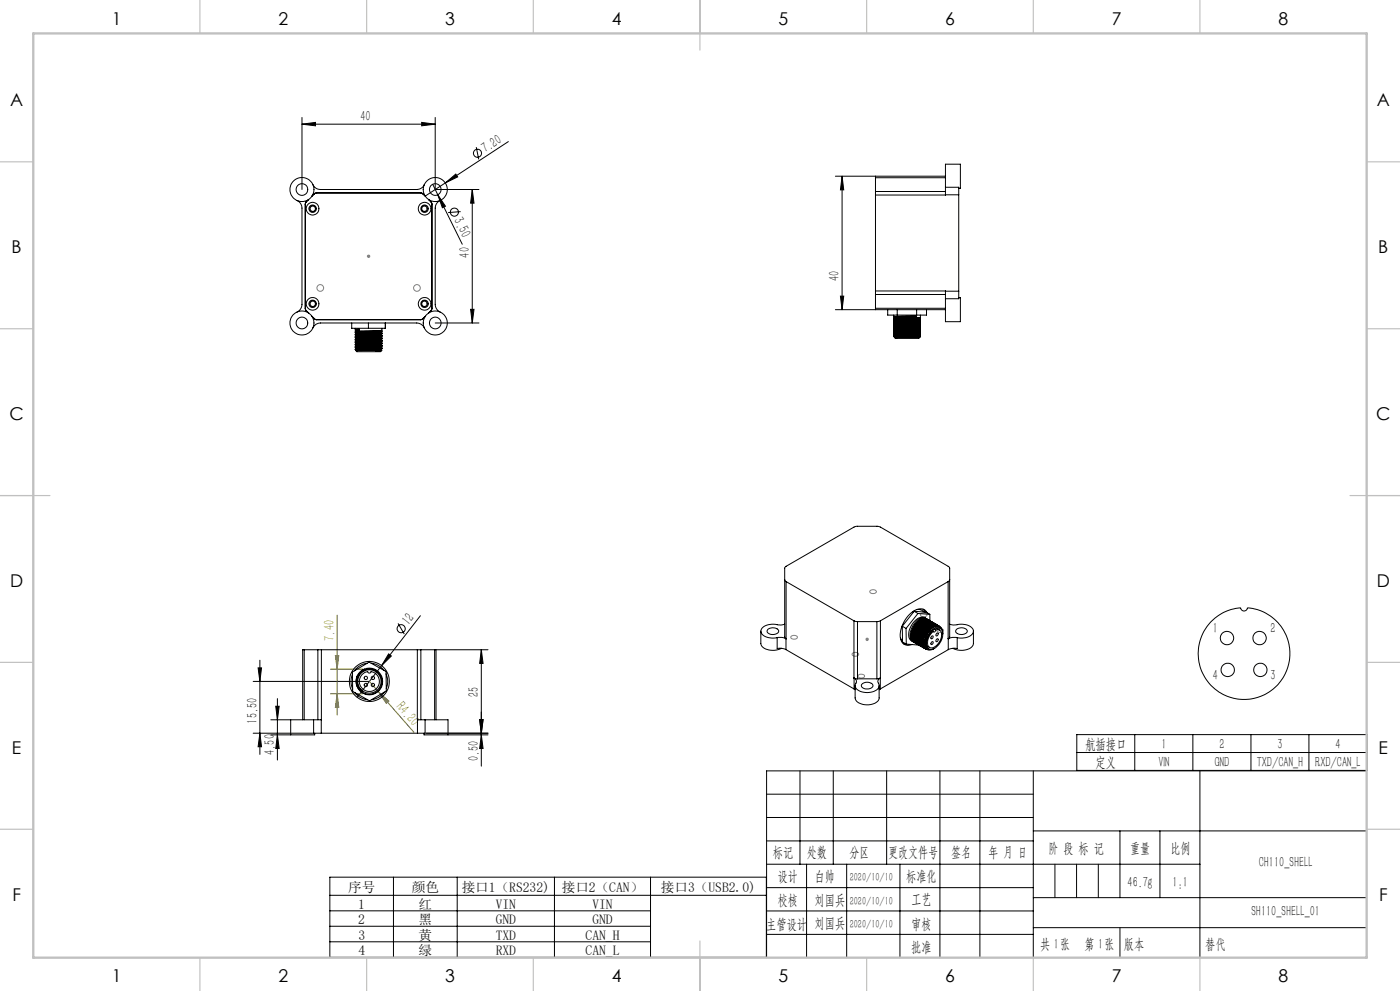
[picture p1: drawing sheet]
<svg xmlns="http://www.w3.org/2000/svg" width="420mm" height="297mm" viewBox="0 0 420 297" stroke-linecap="round" stroke-linejoin="round" font-family="sans-serif">
<g fill="none" stroke="#000" stroke-width=".3">
<path d="M90.6 37.2l4.1-.5v1zM90.6 35.2v21.6M90.6 37.2h40M126.5 36.7l4.1 .5-4.1 .5zM130.6 35.2v21.6h13.1M129.8 55.2l1.5 3.2M131.3 58.4l2.3 3.4-.9 .5zM131.3 58.4l7.4 14.8M133.6 54.8l3.1-2.6 .6 .8zM133.6 54.8l-6 4M141.7 56.8l.5 4.1h-1zM141.7 56.8v40"/>
<path d="M142.9 44.1l.7 3.7M152.5 42.4l-18.9 12.4M250.6 52.8h12M252.6 52.8l.5 4.1h-1zM252.6 52.8v40M138.2 63.4l-3.8 .3M130.6 96.8h13.1M141.2 92.7h1l-.5 4.1zM250.6 92.8h12M252.1 88.8h1l-.5 4zM78 197.9v28.2M114.5 199.5l-7.4 9.5"/>
<path d="M116.6 196l.8 .6-2.9 2.9zM119.4 186.8l1.9 3.2M126.1 184.5l-11.6 15M130.8 194.7h15.6M144.4 194.7l.5 4.1h-1zM144.4 194.7v34.9M363.3 186.3a13.4 13.4 0 0 1 8.9-4.1 1.01 1.01 0 0 0 1 .9 1.01 1.01 0 0 0 1-.9 13.8 13.8 0 0 1 12.1 17.8 13.8 13.8 0 0 1-20.2 7.7 13.8 13.8 0 0 1-2.8-21.4zM76 219.7h17.8M76 204.2h34.8M77.4 200.2h1.1l-.5 4zM78 219.7l.5 4.1h-1.1zM81.2 215.7h6"/>
<path d="M82.7 211.7h1l-.5 4zM83.2 209.4v18.4M143.9 215.6h1l-.5 4.1zM146.4 219.7h-18.6M81.2 220.2h6M83.2 220.2l.5 4.1h-1zM134.4 220.2h12M144.4 220.2l.5 4.1h-1zM230 238h80M240 231v28M250 231v28M266 231v28"/>
<path d="M282 231v56M294 231v56M310 231v56M323 220.2h87.1v10.7h-87.1zM323 225.5h87.1M340.4 220.2v10.7M357.9 220.2v10.7M360 231v56M375.3 220.2v10.7M392.7 220.2v10.7M410 231h-180v56M230 245h80"/>
<path d="M230 252h80M230 259h130M242 259v28M254 259v28M270 259v28M310 249h100M336 249v20M348 249v20M99 262.9h130.9v24h-130.9zM99 268.3h130.9M99 273h96.2M99 277.6h96.2"/>
<path d="M118 262.9v24M137.2 262.9v24M166.3 262.9v24M195.2 262.9v24M230 273h80M230 266h80M310 269h100M310 278h100M99 282.3h96.2M230 280h80"/>
<circle cx="143.2" cy="45.9" r="1.21"/>
<circle cx="136.3" cy="63.6" r="1.2"/>
<circle cx="120.3" cy="188.4" r="1.22"/>
<circle cx="368.1" cy="191.2" r="2"/>
<circle cx="377.9" cy="191.2" r="2"/>
<circle cx="368.3" cy="200.8" r="2"/>
<circle cx="378.1" cy="200.8" r="2"/>
</g>
<path d="M100.6 196.5h1l-.5 4.1zM101.1 184.4v29.9M99.1 207.9h9.7M99.1 200.6h9.7M101.1 207.9l.5 4.1h-1zM110.8 204.2l13.4 15.3M113.6 207.4l3.1 2.7-.8 .7z" fill="none" stroke="#808000" stroke-width=".3"/>
<g fill="none" stroke="#808080" stroke-width=".3">
<path d="M110.1 76.8h1M110.2 76.4l.7 .7M110.6 76.3v1M110.9 76.4l-.7 .7M261.1 177a1.04 1.04 0 0 1 1-.3 1.04 1.04 0 0 1 .8 .8 1.03 1.03 0 0 1-1.1 .4 1.03 1.03 0 0 1-.8-.8zM237.3 190.8a1.11 1.11 0 0 1 1.9 .3 1.11 1.11 0 0 1-2-.3zM255.8 195.8a.98 .98 0 0 1 1.1-.3 .98 .98 0 0 1 .6 .8 1.12 1.12 0 0 1-1.9-.3zM259.6 191.6h1M259.8 191.2l.7 .7M260.1 191.1v1M260.5 191.2l-.7 .7M276.2 184a1.06 1.06 0 0 1 1.1-.3 1.06 1.06 0 0 1 .8 .8 1.11 1.11 0 0 1-1.9-.4z"/>
<path d="M281.2 188.7a1.04 1.04 0 0 1 1.1-.4 1.04 1.04 0 0 1 .7 .9 1.13 1.13 0 0 1-1.9-.4zM257.5 202.3a1.13 1.13 0 0 1 1.9 .5 1.13 1.13 0 0 1-2-.3z"/>
<circle cx="93.8" cy="62.6" r="1.01"/>
<circle cx="127.3" cy="62.6" r="1"/>
<circle cx="93.8" cy="91" r="1"/>
<circle cx="96.1" cy="86.3" r="1.01"/>
<circle cx="125.1" cy="86.3" r="1.01"/>
<circle cx="127.3" cy="91.1" r=".98"/>
</g>
<path d="M316.5 259v10M323 259v10M329.5 259v10M336 278v9" fill="none" stroke="#0a0605" stroke-width=".3"/>
<g fill="none" stroke="#c0c0c0" stroke-width=".35">
<path d="M60 0v10M110 0v10M160 0v10M210 0v15M260 0v10M310 0v10M360 0v10M0 48.5h10M410 48.5h10M0 98.5h10M410 98.5h10M0 148.5h15"/>
<path d="M405 148.5h15M0 198.5h10M410 198.5h10M0 248.5h10M410 248.5h10M60 287v10M110 287v10M160 287v10M210 282v15M260 287v10M310 287v10M360 287v10"/>
</g>
<path d="M10 10h400v277h-400z" fill="none" stroke="#c0c0c0" stroke-width=".7"/>
<g fill="#000">
<path d="M131.3 58.4l2.3 3.4-.9 .5zM133.6 54.8l3.1-2.6 .6 .8zM116.6 196l.8 .6-2.9 2.9z"/>
<path d="M90.6 37.2l4.1-.5v1zM126.5 36.7l4.1 .5-4.1 .5z"/>
<path d="M141.7 56.8l.5 4.1h-1zM141.2 92.7h1l-.5 4.1zM144.4 194.7l.5 4.1h-1zM143.9 215.6h1l-.5 4.1zM82.7 211.7h1l-.5 4zM83.2 220.2l.5 4.1h-1zM77.4 200.2h1.1l-.5 4zM78 219.7l.5 4.1h-1.1z"/>
<path d="M252.6 52.8l.5 4.1h-1zM252.1 88.8h1l-.5 4z"/>
<path d="M144.4 220.2l.5 4.1h-1zM143.9 215.6h1l-.5 4.1z"/>
</g>
<g fill="#808000">
<path d="M113.6 207.4l3.1 2.7-.8 .7z"/>
<path d="M101.1 207.9l.5 4.1h-1zM100.6 196.5h1l-.5 4.1z"/>
</g>
<g fill="none" stroke="#000" stroke-width=".3">
<path d="M92.6 59.8l-.8 .8-.2 .5v31.4l.2 .5 .8 .8M93.6 58.8l1.2-1h31.6l1.2 1M93.9 55.3a2.42 2.42 0 0 0 2.2 1.5h28.9a2.42 2.42 0 0 0 2.3-1.5M128.6 59.8l1 1.2v31.6l-1 1.2M262.6 57.4v1.1M262.6 53.3v4.1M262.6 58.5v28.7M262.6 57.4h21M262.6 53.3h21M283.6 56.1v-6.9h4.5v7.2h-.5M283.6 56.1h4v2.3M283.6 56.1v2.3"/>
<path d="M283.6 52.8h-21v.5M283.6 58.4h4M283.6 58.4l-21 .1M287.6 58.4v28.9M89.1 60.1a2.58 2.58 0 0 1 1.5 2.3v28.8a2.58 2.58 0 0 1-1.5 2.3M132 60.1a2.58 2.58 0 0 0-1.4 2.3v28.8a2.58 2.58 0 0 0 1.4 2.3M93.6 94.8l1.3 1h31.4l1.3-1M93.9 98.3a2.42 2.42 0 0 1 2.2-1.5h28.9a2.42 2.42 0 0 1 2.3 1.5M105.5 96.8v1.6h10.1v-1.6M106.6 99.8l.4 .2-.4 .2M106.6 99.2l.4 .3-.4 .2M106.6 98.7l.4 .3-.4 .2"/>
<path d="M106.6 98.7h1.1v.4l-1.1 .1M106.6 98.4v.3M106.6 99.2h.1M106.6 99.7v.1M107.7 98.9l-.7 .1M110.5 96.8v1.6M114.2 99.7l-7.2 .3M114.2 99.2l-7.2 .3M114.6 99.5l-.4 .2 .4 .2M114.6 99l-.4 .2 .4 .2M114.6 99.4l-8 .3M114.6 99.9l-8 .3"/>
<path d="M114.6 99.5l-8 .3M114.6 99l-8 .2M114.6 98.4v.6M114.6 99.4v.1M114.6 99.9v.1M115.6 96.8v1.6M262.6 87.2v1.1M262.6 92.4v.4h21M262.6 87.2l21 .1M262.6 88.3v4.1M262.6 88.3h21M262.6 92.4h21"/>
<path d="M266.3 92.8v1.6h11.7v-1.6M268.1 94.4v.5M268.1 95.4h.1M268.1 95.8v.1M268.1 96.3v.1M268.1 96.8v.1M268.1 97.4h.1M268.1 97.9h.1M268.1 98.4h.1M268.1 98.8v.1M268.1 99.3v.1M268.1 99.8v.1"/>
<path d="M268.1 99.9l.4 .2M268.1 99.4l.4 .2M268.1 98.9l.4 .2M268.1 98.4l.4 .2M268.1 97.9l.4 .2M268.1 97.4l.4 .2M268.1 96.9l.4 .2M268.1 96.4l.4 .2M268.1 95.9l.4 .2M268.1 95.4l.4 .2M268.1 94.9l.4 .2M268.1 95.8l8-.2-.4 .3"/>
<path d="M268.5 99.6l-.4 .2M268.5 99.1l-.4 .2M268.5 98.6l-.4 .2M268.5 98.1l-.4 .3M268.5 97.6l-.4 .3M268.5 97.1l-.4 .3M268.5 96.6l-.4 .2M268.5 96.1l-.4 .2M268.5 95.6l-.4 .2M268.5 95.1l-.4 .3M269.2 92.8v1.6M274.7 94.9l-6.2 .2"/>
<path d="M274.7 94.9l.3 .3M275 94.7l-6.9 .2M275 95.2l-6.9 .2M275 94.7l-.3 .2M275 94.7v.5M275 92.8v1.6M275.7 99.9l-7.2 .2M275.7 99.4l-7.2 .2M275.7 98.9l-7.2 .2M275.7 98.4l-7.2 .2M275.7 97.9l-7.2 .2M275.7 97.4l-7.2 .2"/>
<path d="M275.7 96.9l-7.2 .2M275.7 96.4l-7.2 .2M275.7 95.9l-7.2 .2M275.7 95.4l-7.2 .2M275.7 99.9l.4 .2M275.7 99.4l.4 .2M275.7 98.9l.4 .2M275.7 98.4l.4 .2M275.7 97.9l.4 .2-8 .3M275.7 97.4l.4 .2M275.7 96.9l.4 .2M275.7 96.4l.4 .2"/>
<path d="M275.7 95.9l.4 .2-8 .3M275.7 95.4l.4 .2M276.1 99.7l-.4 .2M276.1 99.2l-.4 .2M276.1 98.6l-.4 .3M276.1 98.1l-.4 .3M276.1 97.6l-.4 .3M276.1 97.2l-.4 .2M276.1 96.7l-.4 .2M276.1 96.2l-.4 .2M276.1 95.1l-.4 .3M276.1 96.1l-8 .2"/>
<path d="M276.1 98.1l-8 .3M276.1 99.6l-8 .3M276.1 99.1l-8 .3M276.1 98.6l-8 .3M276.1 97.6l-8 .3M276.1 97.2l-8 .2M276.1 96.6l-8 .3M276.1 95.6l-8 .3M276.1 94.4v.7l-8 .3M276.1 96.6l-8 .2M276.1 97.1l-8 .3M276.1 99.1l-8 .2"/>
<path d="M276.1 99.6l-8 .2M276.1 95.6h.1M276.1 97.1v.1M276.1 98.6h.1M283.6 87.3v2.2M283.6 87.3h4M287.6 89.2h.5v7.2h-4.5v-6.9M287.6 87.3v2.2h-4M106.6 104.2l.4 .3-.4 .2M106.6 103.7l.4 .3-.4 .2M106.6 103.3l.4 .2-.4 .2M106.6 102.8l.4 .2-.4 .2"/>
<path d="M106.6 102.2l.4 .3-.4 .2M106.6 101.7l.4 .3-.4 .2M106.6 101.2l.4 .3-.4 .2M106.6 100.7l.4 .3-.4 .2M106.6 100.3l.4 .2-.4 .2M106.6 104.7l.4 .3-.2 .1M106.6 100.2v.1M106.6 100.7h.1M106.6 101.2h.1M106.6 101.7h.1M106.6 102.2h.1M106.6 102.7v.1"/>
<path d="M106.6 103.2v.1M106.6 103.7h.1M106.6 104.2h.1M106.6 104.7h.1M106.8 105.1l.3 .3 7.1-.1h-1.5M114.2 105.2l-1.5 .1M114.2 104.7l-7.2 .3M114.2 104.2l-7.2 .3M114.2 103.7l-7.2 .3M114.2 103.2l-7.2 .3M114.2 102.7l-7.2 .3M114.2 102.2l-7.2 .3"/>
<path d="M114.2 101.7l-7.2 .3M114.2 101.2l-7.2 .3M114.2 100.7l-7.2 .3M114.2 100.2l-7.2 .3M114.2 101.2l.4 .3M114.2 105.2h.1M114.3 105.1l-1.6 .2M114.3 105.1l-.1 .1M114.5 104.9l-7.7 .2M114.5 104.9l-.2 .2M114.6 104.5l-.4 .2 .3 .2M114.6 104l-.4 .2 .4 .3"/>
<path d="M114.6 103.5l-.4 .2 .4 .3M114.6 103l-.4 .2 .4 .3M114.6 102.5l-.4 .2 .4 .2M114.6 102l-.4 .2 .4 .2M114.6 101.5l-.4 .2 .4 .2M114.6 100.5l-.4 .2 .4 .3M114.6 100l-.4 .2 .4 .3M114.6 101l-.4 .2M114.6 100.5l-8 .2M114.6 101l-8 .2M114.6 101.5l-8 .2M114.6 101.9l-8 .3"/>
<path d="M114.6 102.4l-8 .3M114.6 102.9l-8 .3M114.6 103.5l-8 .2M114.6 104l-8 .2M114.6 104.5l-8 .2M114.6 103l-8 .3M114.6 102.5l-8 .3M114.6 102l-8 .2M114.6 100l-8 .3M114.6 100.5h.1M114.6 101h.1M114.6 101.5h.1"/>
<path d="M114.6 101.9v.1M114.6 102.4v.1M114.6 102.9v.1M114.6 103.5h.1M114.6 104h.1M114.6 104.5h.1M268.1 100.4h.1M268.1 100.9h.1M268.1 100.4l.4 .2M268.1 100.9l.4 .2M268.5 100.6l-.4 .3M268.5 100.1l-.4 .3"/>
<path d="M268.5 101.1l-.1 .1M275.7 100.9l-7.2 .2M275.7 100.4l.4 .2M275.7 100.9l.3 .1M276 101l-7.6 .2M276 101a2.08 2.08 0 0 1-2 .4h-5.4l-.2-.2M276.1 100.2l-1 .2-6.6 .2M276.1 100.6l-.4 .3M276.1 100.6l-8 .3M276.1 100.2l-8 .2M276.1 100.1l-8 .3M276.1 100.1v.1"/>
<path d="M235.4 173.7l.4 .6M235.8 174.3l20.4 11.8M235.8 174.3v20.4M284.4 174.3l-20.3 11.8M284.4 174.3l.1 20.4M284.9 173.7l-.5 .6M91.3 194.7h-.5v21M91.3 194.7h4.1M91.3 194.7v21M95.4 194.7h1M95.4 194.7v21M96.4 194.7v21"/>
<path d="M96.4 194.7h28.8M110.1 198.8a5.5 5.5 0 0 0-3.8 2.2M111.3 198.8a5.5 5.5 0 0 1 3.9 2.1M125.2 194.7h1.1M125.2 194.7v21M126.3 194.7h4.1M126.3 194.7v21M130.4 194.7h.4v21M130.4 194.7v21M228.2 189.2v3.6a2.77 2.77 0 0 0 3 2.1l1.6-.1 1.6-.5M230.4 188.6a2.06 2.06 0 0 1 3.2 .6 2.06 2.06 0 0 1-3.5 0zM233.2 191.1a3.7 3.7 0 0 1 2.6 .3l-.4-.4v-20.9l20.8-12.1 .7-.3h6.4l.8 .3 20.7 12 .1 20.9-.4 .5a4 4 0 0 1 2.7-.3"/>
<path d="M233.2 191.1v3.3a3.8 3.8 0 0 1 2.6 .3M235.4 187.1a5.3 5.3 0 0 1-3.3 0 3.4 3.4 0 0 0-3.9 2.1 3 3 0 0 0 3.4 2l1.6-.1M235.8 194.7l20.4 11.8M256.2 186.1l1 .2M256.2 186.1v20.4M257.2 186.3h5.9M257.2 186.3v17.1M263.1 186.3v17.1M264.1 186.1l-1 .2M264.1 186.1v17.1M270.1 191.2l.7 1M270.7 187.7l1.1 .6"/>
<path d="M270.7 187.7l.1 4.7 1.1 .6M271 192.9l.8 .1M271.8 188.3l.1 4.7M271.9 193l3.6 .2M273.9 183.2l.2 .2M274.2 183.2l-3.5 4.5M274.2 183.2l1.2 .7M274.2 183.2l3.6 .3 1.1 .6M274.6 192.7h.1M274.9 192.9h.1M275 182.7l1.2 .1 1 .6M275.4 183.9l-3.6 4.4"/>
<path d="M275.4 183.9l3.5 .2M275.6 193.3h.1M276 193.5h.1M276.9 182.6l.6 .8M277.4 194.3h.1M277.7 185.3a2.58 2.58 0 0 0-3.5 1 4.7 4.7 0 0 0-1.1 5.4l.8 .6M277.7 190.6a3.8 3.8 0 0 0 .1 3.8 2.15 2.15 0 0 0 2.6-.1M277.8 185.4a2.46 2.46 0 0 0-3.1 1 5.4 5.4 0 0 0-1.3 5.5l.7 .5M278 193.5l.9 .5M278 185.5a3.5 3.5 0 0 0-3.9 2.3 3.5 3.5 0 0 0 .1 4.7M278 185.5h.1M278.1 183.7a2.53 2.53 0 0 0-3.8-.7 8.9 8.9 0 0 0-4.1 8.7 2.35 2.35 0 0 0 3.4 1.5"/>
<path d="M278.2 185.6a2.37 2.37 0 0 0-3.2 1 5.3 5.3 0 0 0-1.2 5.5l.6 .5M278.4 185.7a3.5 3.5 0 0 0-3.9 2.3 3.6 3.6 0 0 0 .1 4.7M278.4 185.7h.1M278.6 185.8a2.35 2.35 0 0 0-3.2 1 5.3 5.3 0 0 0-1.3 5.5l.7 .5M278.8 185.9a2 2 0 0 0-2.7 .8 5.3 5.3 0 0 0-1.7 5.8l.5 .4M278.9 186a2.41 2.41 0 0 0-3.1 1 5.3 5.3 0 0 0-1.3 5.5l.6 .5M278.9 188.8a4.6 4.6 0 0 0-.8 5.5l.7 .3a2.02 2.02 0 0 1-1-2.7 4.9 4.9 0 0 1 3.6-4 1.67 1.67 0 0 1 1.5 2.1M278.9 188.8l-1.2 1.8M278.9 184.1l.1 2M279.1 186.1a2.13 2.13 0 0 0-2.7 .8 5.3 5.3 0 0 0-1.6 5.8l.5 .4M279.3 186.2a2.41 2.41 0 0 0-3.2 1 5.3 5.3 0 0 0-1.3 5.5l.7 .5M279.4 186.3a3.5 3.5 0 0 0-3.9 2.3 3.6 3.6 0 0 0 .1 4.7"/>
<path d="M279.4 186.3h.1M279.5 192.4l.3-.1a.45 .45 0 0 1 .1 .6 .45 .45 0 0 1-.6 .2zM279.5 190.7l.3-.1a.45 .45 0 0 1 .1 .6 .45 .45 0 0 1-.6 .1zM279.5 189.2a1.99 1.99 0 0 1 3-.4 4.5 4.5 0 0 1-3.3 5.8 2.05 2.05 0 0 1-1-3.2zM279.6 186.4a2.32 2.32 0 0 0-3.1 1 5.2 5.2 0 0 0-1.3 5.5l.6 .5M279.7 189.1l.3 .1M279.8 186.5a3.5 3.5 0 0 0-3.9 2.3 3.6 3.6 0 0 0 .1 4.7M280 186.7a2.35 2.35 0 0 0-3.2 .9 5.3 5.3 0 0 0-1.3 5.5l.7 .5M280.2 186.7a2.78 2.78 0 0 0-3.4 1.5 4.9 4.9 0 0 0-.9 5.1l.5 .4M280.3 186.9a2.35 2.35 0 0 0-3.1 .9 5.3 5.3 0 0 0-1.3 5.5l.6 .5M280.4 188.6l.3 .2M280.5 186.9a3.4 3.4 0 0 0-3.9 2.4 3.5 3.5 0 0 0 .1 4.7"/>
<path d="M280.5 186.9h.1M280.7 187a2.41 2.41 0 0 0-3.2 1 5.3 5.3 0 0 0-1.3 5.5l.7 .5M280.7 188.8a.4 .4 0 0 1-.2 .6 .4 .4 0 0 1-.5-.2M280.7 188.8a1.27 1.27 0 0 1 1.4 .2 1.27 1.27 0 0 1 .4 1.4 4 4 0 0 1-3.1 3.8 1.52 1.52 0 0 1-1.1-2.2l.7-1.8 1-1M280.8 187.1a3.4 3.4 0 0 0-3.8 2.4 3.5 3.5 0 0 0 .1 4.7M280.8 187.1h.1M281 188.3l.9 .5M281 191.6l.3-.2a.48 .48 0 0 1 .1 .6 .48 .48 0 0 1-.6 .2zM281 189.8l.3-.1a.48 .48 0 0 1 .1 .6 .48 .48 0 0 1-.6 .2zM281 187.3a2.41 2.41 0 0 0-3.1 .9 5.3 5.3 0 0 0-1.3 5.5l.6 .5M281.2 187.3a2.78 2.78 0 0 0-3.4 1.5 4.9 4.9 0 0 0-.9 5.1l.5 .4M281.4 187.5a2.32 2.32 0 0 0-3.2 1 5.1 5.1 0 0 0-1.2 5.4l.6 .5"/>
<path d="M281.6 187.5a3.4 3.4 0 0 0-3.9 2.4 3.5 3.5 0 0 0 .1 4.7M281.6 187.5h.1M281.7 187.7a2.35 2.35 0 0 0-3.1 .9 5.2 5.2 0 0 0-1.3 5.5l.8 .6M281.9 187.7a3.4 3.4 0 0 0-3.9 2.4l-.3 .5M281.9 187.7h.1M282.6 188.6a1.75 1.75 0 0 0-3.1-.3l-.6 .5M284.5 194.7l-20.4 11.8M284.9 187.1a5.2 5.2 0 0 0 3.3 0 3.4 3.4 0 0 1 3.8 2.1 3 3 0 0 1-3.3 2l-1.5-.1M286.9 188.7a2.17 2.17 0 0 1 3.3 .4 2.05 2.05 0 0 1-3.5 .2zM287.2 191.1v3.3a4 4 0 0 0-2.7 .3M292 189.2v3.6a2.95 2.95 0 0 1-3.2 2.1l-1.6-.1-1.3-.5M94.1 215.7h-6.9v4.5h7.2v-.5"/>
<path d="M94.1 215.7v4h2.3M94.1 215.7h2.3M96.4 215.7v4M96.4 219.7h28.8M105.7 201.4l5-3 5.1 2.9 .1 5.8-5 2.9-5.1-2.8zM105.8 202.1a5.4 5.4 0 0 0 0 4.4M106.4 207.5a5.4 5.4 0 0 0 3.9 2.2M108 201.4l1.3-.8a3.8 3.8 0 0 0-.6 6.5 3.7 3.7 0 0 1-.7-5.1 3.7 3.7 0 0 1 5.1-.8 3.7 3.7 0 0 1 .9 5.1 3.9 3.9 0 0 1-5.7 .9 3.9 3.9 0 0 1-.3-5.8zM108.6 202.2l.9-.7 .8-.2a.5 .5 0 0 0 .5 .4 .5 .5 0 0 0 .5-.4 3 3 0 0 1 2.3 4 3 3 0 0 1-4.4 1.5 3 3 0 0 1-.6-4.6zM109.3 200.6a4 4 0 0 1 5.5 3.2 4 4 0 0 1-4.7 4.4 4 4 0 0 1-2.9-5.7M115.3 207.4a5.4 5.4 0 0 1-3.8 2.3M115.8 202a5.5 5.5 0 0 1 .1 4.4"/>
<path d="M125.2 215.7h2.3M125.2 215.7v4M127.5 215.7h6.9v4.5h-7.2v-.5M127.5 215.7v4h-2.3M256.2 203.2l1 .2M256.2 203.2h.1M256.2 203.2a1.34 1.34 0 0 1 .3 2.1 2.79 2.79 0 0 0 3.1 2.2 3.7 3.7 0 0 0 4.1-1.8v-.4a1.33 1.33 0 0 1 .1-1.9l.3-.2M256.2 206.5l.3 .2M256.5 205.5v3.7a2.77 2.77 0 0 0 3 2 4 4 0 0 0 4.2-1.8v-3.9M257.2 203.4h5.9M258.7 204.9a2.08 2.08 0 0 1 3.2 .7 2.1 2.1 0 0 1-3.5-.1zM264.1 206.5l-.4 .2"/>
<path d="M264.1 203.2v3.3M264.1 203.2h.1M264.1 203.2l-1 .2"/>
<circle cx="90.6" cy="56.8" r="1.75"/>
<circle cx="90.6" cy="56.8" r="3.6"/>
<circle cx="130.6" cy="56.8" r="3.6"/>
<circle cx="130.6" cy="56.8" r="1.75"/>
<circle cx="93.8" cy="62.5" r="1.09"/>
<circle cx="93.8" cy="62.5" r="1.89"/>
<circle cx="93.8" cy="62.6" r=".8"/>
<circle cx="127.3" cy="62.6" r=".8"/>
<circle cx="127.4" cy="62.5" r="1.11"/>
<circle cx="127.4" cy="62.6" r="1.9"/>
<circle cx="90.6" cy="96.8" r="1.75"/>
<circle cx="90.6" cy="96.8" r="3.6"/>
<circle cx="93.8" cy="91" r="1.09"/>
<circle cx="93.8" cy="91.1" r="1.89"/>
<circle cx="93.8" cy="91" r=".81"/>
<circle cx="127.3" cy="91" r=".81"/>
<circle cx="127.4" cy="91.1" r="1.11"/>
<circle cx="127.4" cy="91.1" r="1.9"/>
<circle cx="130.6" cy="96.8" r="3.6"/>
<circle cx="130.6" cy="96.8" r="1.75"/>
<circle cx="109.8" cy="205.3" r=".5"/>
<circle cx="109.8" cy="203.2" r=".51"/>
<circle cx="110.8" cy="204.2" r="3.5"/>
<circle cx="110.8" cy="204.2" r="6"/>
<circle cx="111.9" cy="203.2" r=".5"/>
<circle cx="111.9" cy="205.3" r=".49"/>
</g>
<g font-size="5.3">
<text x="33.5" y="7.4">1</text>
<text x="83.5" y="7.4">2</text>
<text x="133.5" y="7.4">3</text>
<text x="183.5" y="7.4">4</text>
<text x="233.5" y="7.4">5</text>
<text x="283.5" y="7.4">6</text>
<text x="333.5" y="7.4">7</text>
<text x="383.5" y="7.4">8</text>
<text x="3" y="31.7">A</text>
<text x="413" y="31.7">A</text>
<text x="3.5" y="75.9">B</text>
<text x="413.5" y="75.9">B</text>
<text x="2.8" y="125.9">C</text>
<text x="412.8" y="125.9">C</text>
<text x="3" y="175.9">D</text>
<text x="413" y="175.9">D</text>
<text x="3.6" y="225.9">E</text>
<text x="413.6" y="225.9">E</text>
<text x="3.7" y="270.2">F</text>
<text x="413.7" y="270.2">F</text>
<text x="33.5" y="294.4">1</text>
<text x="83.5" y="294.4">2</text>
<text x="133.5" y="294.4">3</text>
<text x="183.5" y="294.4">4</text>
<text x="233.5" y="294.4">5</text>
<text x="283.5" y="294.4">6</text>
<text x="333.5" y="294.4">7</text>
<text x="383.5" y="294.4">8</text>
</g>
<g font-size="4.4">
<text x="108.1" y="36.3">40</text>
<text x="145.7" y="45.9" transform="rotate(-33 145.7 45.9)">7.20</text>
<text x="136" y="65.9" transform="rotate(64 136 65.9)">3.50</text>
<text x="140.8" y="77.2" transform="rotate(-90 140.8 77.2)">40</text>
<text x="251.8" y="84.2" transform="rotate(-90 251.8 84.2)">40</text>
<text x="122.6" y="187.6" transform="rotate(-52 122.6 187.6)">12</text>
<text x="363.9" y="189.6">1</text>
<text x="381.1" y="189.6">2</text>
<text x="363.9" y="203.9">4</text>
<text x="381.1" y="203.9">3</text>
<text x="143.6" y="208.8" transform="rotate(-90 143.6 208.8)">25</text>
<text x="77.1" y="216.9" transform="rotate(-90 77.1 216.9)">15.50</text>
<text x="82.4" y="226.2" transform="rotate(-90 82.4 226.2)">4.50</text>
<text x="325.6" y="224.5">航插接口</text>
<text x="348.4" y="224.5">1</text>
<text x="365.8" y="224.5">2</text>
<text x="383.2" y="224.5">3</text>
<text x="400.6" y="224.5">4</text>
<text x="143.6" y="228.1" transform="rotate(-90 143.6 228.1)">0.50</text>
<text x="328.7" y="229.9">定义</text>
<text x="347.5" y="229.9">VIN</text>
<text x="364.4" y="229.9">GND</text>
<text x="377" y="229.9">TXD/CAN_H</text>
<text x="394.6" y="229.9">RXD/CAN_L</text>
<text x="231.9" y="256.9">标记</text>
<text x="242.1" y="256.9">处数</text>
<text x="254.9" y="256.9">分区</text>
<text x="266.5" y="256.9">更改文件号</text>
<text x="285.4" y="256.9">签名</text>
<text x="296.5" y="256.9">年 月 日</text>
<text x="314.5" y="255.6">阶 段 标 记</text>
<text x="339" y="255.6">重量</text>
<text x="351.1" y="255.6">比例</text>
<text x="233.3" y="263.9">设计</text>
<text x="244.4" y="263.9">白帅</text>
<text x="271.9" y="263.9">标准化</text>
<text x="377.6" y="259.8">CH110_SHELL</text>
<text x="338.3" y="265.7">46.7g</text>
<text x="351.8" y="265.7">1:1</text>
<text x="233.3" y="271.1">校核</text>
<text x="244.4" y="271.1">刘国兵</text>
<text x="273.4" y="271">工艺</text>
<text x="375.4" y="274.6">SH110_SHELL_01</text>
<text x="229.9" y="278.3">主管设计</text>
<text x="244.4" y="278.1">刘国兵</text>
<text x="273.4" y="278.3">审核</text>
<text x="273.4" y="285.2">批准</text>
<text x="312" y="284.4">共 张</text>
<text x="316.1" y="284.4">1</text>
<text x="325.3" y="284.4">第 张</text>
<text x="329.5" y="284.4">1</text>
<text x="337.1" y="284.4">版本</text>
</g>
<g font-size="4.4" fill="#808000">
<text x="100.3" y="192" transform="rotate(-90 100.3 192)">7.40</text>
<text x="118.8" y="212" transform="rotate(49 118.8 212)">R4.20</text>
</g>
<text font-size="4.4" fill="#0a0605" x="361.6" y="284.4">替代</text>
<g font-size="4.1">
<text x="104.4" y="267.3">序号</text>
<text x="123.5" y="267.3">颜色</text>
<text x="138.5" y="267.3">接口1（RS232)</text>
<text x="168.5" y="267.3">接口2（CAN）</text>
<text x="198.3" y="267.3">接口3（USB2.0)</text>
<text x="107.5" y="272.3">1</text>
<text x="125.6" y="272.3">红</text>
<text x="148.7" y="272.3">VIN</text>
<text x="177.7" y="272.3">VIN</text>
<text x="107.5" y="277">2</text>
<text x="107.5" y="281.6">3</text>
<text x="125.6" y="277">黑</text>
<text x="125.6" y="281.6">黄</text>
<text x="148.7" y="277">GND</text>
<text x="148.7" y="281.6">TXD</text>
<text x="175.7" y="281.6">CAN_H</text>
<text x="177.7" y="277">GND</text>
<text x="107.5" y="286.3">4</text>
<text x="125.6" y="286.3">绿</text>
<text x="148.7" y="286.3">RXD</text>
<text x="175.7" y="286.3">CAN_L</text>
</g>
<g font-size="3.5">
<text x="254.9" y="263.9">2020/10/10</text>
<text x="254.9" y="271.1">2020/10/10</text>
<text x="254.9" y="278.1">2020/10/10</text>
</g>
</svg>
